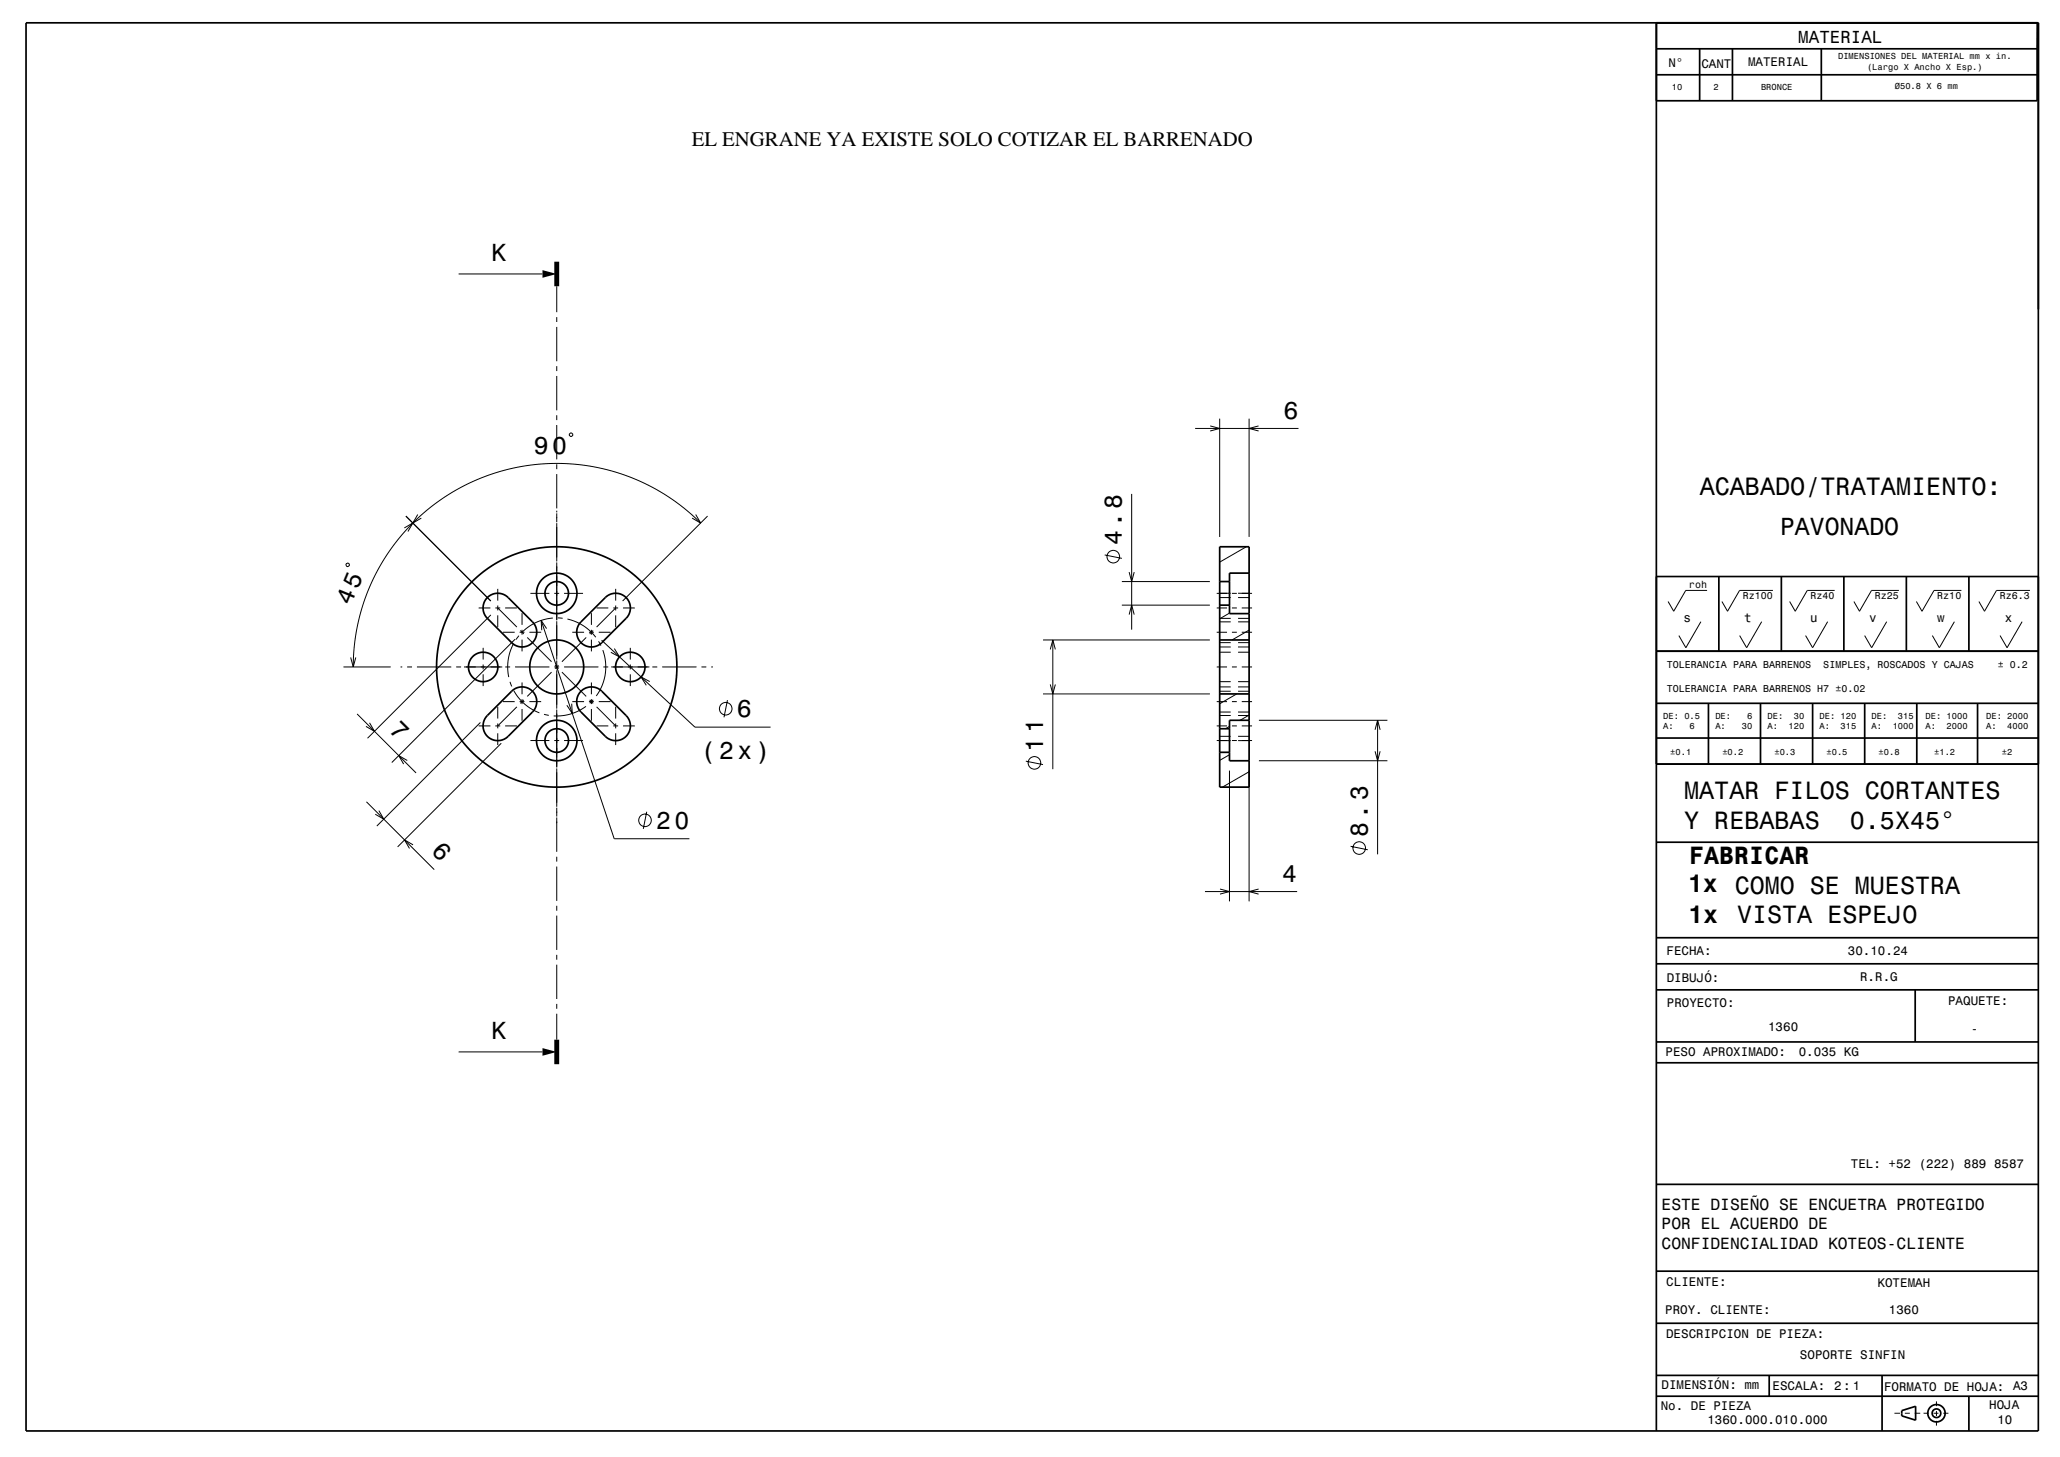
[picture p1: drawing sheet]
<svg xmlns="http://www.w3.org/2000/svg" width="420mm" height="297mm" viewBox="0 0 420 297" stroke-linecap="round" stroke-linejoin="round" font-family="sans-serif">
<g fill="none" stroke="#000" stroke-width=".2">
<path d="M93.5 55.8h17.1M113.5 58.3v5.3M113.5 64.6v1M113.5 66.6v7M113.5 74.6v1M113.5 76.6v7M113.5 84.6v1M113.5 86.6v7M113.5 94.6v1M113.5 96.6v7M116.1 88.5l.2-.2h.2l.3 .2v.2l-.3 .3h-.2l-.2-.3zM243.7 87.3h21"/>
<path d="M246.7 86.8l2 .5-2 .6M248.7 85.3v24.2M254.7 85.3v24.2M256.6 86.8l-1.9 .5 1.9 .6M70.6 114.9l.3-.1 .2 .1 .2 .3-.1 .2-.3 .1-.3-.1-.1-.3zM82.4 107.6l1.8-1-1 1.7M82.8 105.2l17.3 17.3M85.2 104.9l-1 1.7 1.7-1M113.5 104.1v.4M113.5 104.6v1.9M113.5 106.6v7.9M113.5 114.6v11.9"/>
<path d="M141.8 104.9l1 1.7-1.7-1M142.8 106.6l-2.3-2.2-2.8-2.2-4.9-3-2.7-1.3-2.8-1.1-2.8-.9-3-.7-2.9-.4-3-.3h-3l-3 .1-3.5 .5-2.7 .6-2.8 .8-2.9 1.1-2.9 1.3-2.6 1.5-2.7 1.8-2.2 1.6-2.3 2-2 2.1-2 2.3-1.9 2.6-1.6 2.5-1.4 2.7-1.3 3-1 2.8-.8 3.1-.5 3-.3 2.7-.2 3.4M144.3 105.2l-17.4 17.3M225.2 113.1l3.5 .7M228.7 118.6h18M230.2 116.6l.5 2 .5-2M230.7 100.7v27.7M254.1 111.5l-5.4 3.1M70 136h9.7M71.5 134l.5 2 .5-2M81.7 136h.3M83 136h1"/>
<path d="M85 136h7M93 136h1M94.6 136h7.8M97.6 123.9h2.4M98.5 132.1v2.4M98.5 135.5v1M98.5 137.5v2.4M100.1 125.3l-25.2 25.2M101 123.9h1M101.5 123.9l3.9 3.9M101.5 120v2.4M101.5 123.4v1"/>
<path d="M101.5 125.4v2.4M102.5 128.9h2.4M103 123.9h2.4M103 136h1M104 139l.3 .9M104.7 131.2a10 10 0 0 0-1 6.8M105 136h7M105 130.3l-25.1 25.1M105.8 129.6l-.6 .8M105.9 128.9h1M106.1 128.5l.7 .7M106.4 125v2.4"/>
<path d="M106.4 128.4v1M106.4 130.4v2.4M106.4 139.1v2.4M107.5 129.9l4.9 5M107.9 128.9h2.4M108.1 121h3.9M110.3 126.5l14.9 44.5h15.4M111.4 128.1l-1.1-1.6 .2 2M112.4 137l-4.9 5M112.7 126a10 10 0 0 0-6.2 2.8M113 136h1M113 121h1"/>
<path d="M113.2 135.6l.7 .7M113.5 126.6v7.9M113.5 134.6v1.9M113.5 136.6v7.9M113.7 126h1M113.9 135.6l-.7 .7M114.6 137l4.9 5M115 136h7M115 121h3.9M115.7 126.2a10 10 0 0 1 5.8 3.7M116.7 128.9h2.4M119.5 129.9l-4.9 5"/>
<path d="M120.1 128.9h1M120.6 125v2.4M120.6 128.4v1M120.6 130.4v2.4M120.6 139.1v2.4M120.9 128.5l-.7 .7M121.6 123.9h2.4M122 130.7l.5 .9M122.1 128.9h2.4M122.7 130.5l19 17.7h15.4M122.9 132.5a10 10 0 0 1-1.3 9.4M123 136h1"/>
<path d="M124.6 136h7.8M125 123.9h1M125.3 132.2l1 1.7-1.8-.9M125.5 123.9l-3.9 3.9M125.5 120v2.4M125.5 123.4v1M125.5 125.4v2.4M127 123.9h2.4M128.5 132.1v2.4M128.5 135.5v1M128.5 137.5v2.4M132.5 138.9l-1.8-.9 1.1 1.7"/>
<path d="M133 136h1M135 136h7M143 136h1M145 136h.4M212.7 130.5h34M214.1 139.5l.6 2 .5-2M214.1 132.4l.6-1.9 .5 1.9M214.7 130.5v26.3M228.7 123.4h18M230.2 125.3l.5-1.9 .5 1.9M248.1 136h2.1M248.1 123.9h2.1"/>
<path d="M248.1 128.9h2.1M248.7 126.1h2.2M248.7 121.8h2.2M248.7 131h2.2M248.7 126.8h2.2M248.7 139h2.2M248.7 133h2.2M248.7 131.9h2.2M250.7 125l-2 1.1M250.9 120.9l-2.8 .1M251.2 136h1M251.2 121h1"/>
<path d="M251.2 123.9h1M251.2 128.9h1M252.4 126.1h2.3M252.4 121.8h2.3M252.4 131h2.3M252.4 126.8h2.3M252.4 139h2.3M252.4 133h2.3M252.4 120.9l2.9 .1M252.4 131.9h2.3M253.2 136h2.1M253.2 123.9h2.1"/>
<path d="M253.2 128.9h2.1M254.7 128.4l-3.5 2.1M346.8 126.7l-3.1 5.3-1.4-2.4M348 120.4h-4.3l-2.5 4.2-1.1-2M359.2 126.7l-3.1 5.3-1.4-2.4M361.5 120.4h-6.8l-2.5 4.2-1.1-2M372.6 126.7l-3 5.3-1.5-2.4M374.1 120.4h-5.6l-2.5 4.2-1.1-2M384.7 126.7l-3.1 5.3-1.4-2.4M387.2 120.4h-5.6l-2.5 4.2-1.1-2M398.5 126.7l-3.1 5.3-1.4-2.4M399.9 120.4h-5.6l-2.4 4.2-1.2-2"/>
<path d="M412.3 126.7l-3.1 5.3-1.4-2.4M413.9 120.4h-6.8l-2.5 4.2-1.1-2M72.8 145.5l12 12.1M75.3 147.3l1 1.8-1.7-1M83 155l-1.7-1 1 1.8M97.6 148h2.4M98 147.3l-21.2 21.1M101 148h1M101.5 144.1v2.4M101.5 147.5v1M101.5 149.5v2.4M102.2 151.5l-21.1 21.1"/>
<path d="M102.5 143h2.4M103 148h2.4M104.8 140.8a10 10 0 0 0 5.2 4.5M105.4 144.1l-3.9 3.9M105.9 143h1M106.4 142.5v1M106.4 144.5v2.4M106.8 142.7l-.7 .7M107.9 143h2.4M108.1 151h3.9M110.9 145.6l1 .2M113 151h1"/>
<path d="M113.5 144.6v11.9M113.5 156.6v7.9M115 151h3.9M116.6 143.4l.1 2-1.1-1.6M116.7 143h2.4M119.5 144a10 10 0 0 1-6.6 1.9M120.1 143h1M120.2 142.7l.7 .7M120.6 142.5v1M120.6 144.5v2.4M120.9 142.6l-.7 .8M121.6 148h2.4"/>
<path d="M121.6 144.1l3.9 3.9M122.1 143h2.4M125 148h1M125.5 144.1v2.4M125.5 147.5v1M125.5 149.5v2.4M127 148h2.4M148.3 142.7l-.7 3.5M209.2 155.2l3.5 .7M212.7 141.5h34M248.1 151h2.8M248.1 148h2.1"/>
<path d="M248.1 143h2.1M248.7 140.9h2.2M248.7 145.1h2.2M248.7 145.9h2.2M248.7 150.1h2.2M248.7 140h2.2M250.7 148.1l-.8 .5M250.7 153.8l-2 1.2M250.7 157.1v26.6M251.2 151h1M251.2 148h1M251.2 143h1"/>
<path d="M252.1 141.5l-3.4 2M252.4 140.9h2.3M252.4 145.1h2.3M252.4 145.9h2.3M252.4 150.1h2.3M252.4 140h2.3M253.2 148h2.1M253.2 143h2.1M254.7 145.8l-1.9 1M254.7 157.3l-5.5 3.2M254.7 157.1v26.6M255.3 151h-2.9"/>
<path d="M256.7 155.1h26.2M256.7 146.8h26.2M280.4 153.1l.5 2 .5-2M280.4 148.8l.5-2 .5 2M280.9 146.8v27.4M74.7 163.4l13.8 13.9M77.2 165.2l1 1.8-1.7-1M84.2 172.2l-1.7-1 1 1.7M113.5 164.6v1.9M113.5 166.6v7M113.5 174.6v1M113.5 176.6v7"/>
<path d="M131.9 165.5l-.7 3.5M275.4 172.5l3.5 .7M113.5 184.6v1M113.5 186.6v7M113.5 194.6v1M113.5 196.6v7M245.7 181.7h18.8M248.7 181.2l2 .5-2 .6M256.6 181.2l-1.9 .5 1.9 .6M93.5 214.4h17.1M113.5 204.6v1M113.5 206.6v5.3"/>
<path d="M386.2 288.1h1.2M388.4 288.1h1M390.4 288.1h1.1M392.2 288.1h1M394.2 288.1h1M394.8 285.7v.9M394.8 287.6v1M394.8 289.6v1M396.2 288.1h1"/>
<circle cx="227" cy="113.5" r="1.28"/>
<circle cx="148" cy="144.5" r="1.28"/>
<circle cx="210.9" cy="155.5" r="1.28"/>
<circle cx="131.5" cy="167.2" r="1.28"/>
<circle cx="277.1" cy="172.9" r="1.28"/>
</g>
<g fill="none" stroke="#000" stroke-width=".35">
<path d="M5.3 4.7h410.3v287h-410.3zM337.7 4.7v287M337.7 15.2h77.6M337.7 9.9h77.6M346.5 9.9v10.6M353.2 9.9v10.6M371.3 9.9v10.6M415.3 9.9v10.6h-77.6M415.4 4.7l-.1 5.2M248.7 111.5h6v49h-6zM248.7 118.6h2M254.7 116.8h-4v8.3h4"/>
<path d="M337.7 117.5h77.9M350.4 117.5v15.2M363.2 117.5v15.2M375.9 117.5v15.2M388.7 117.5v15.2M401.4 117.5v15.2M99.3 121.8a3 3 0 0 1 4.3 0l5 5a3 3 0 0 1 0 4.2 3 3 0 0 1-4.3 0l-4.9-4.9a2.99 2.99 0 0 1-.1-4.3zM118.5 126.8l4.9-5a3 3 0 0 1 4.2 0 3 3 0 0 1 0 4.3l-4.9 4.9a3 3 0 0 1-4.2 0 3 3 0 0 1 0-4.2zM248.7 130.5h6M248.7 123.4h2M337.7 132.7h77.9M104.3 140.9a3 3 0 0 1 4.3 0 3 3 0 0 1 0 4.2l-5 5a3 3 0 0 1-4.2 0 3 3 0 0 1 0-4.2z"/>
<path d="M118.4 140.9a3 3 0 0 1 4.3 0l4.9 5a3 3 0 0 1 0 4.2 3 3 0 0 1-4.2 0l-4.9-5a2.99 2.99 0 0 1-.1-4.2zM248.7 148.6h2M248.7 153.4h2M248.7 141.5h6M254.7 146.8h-4v8.3h4M337.7 155.8h77.9M337.7 143.4h77.9M337.7 150.4h77.9M348.3 143.4v12.4M358.9 143.4v12.4M369.6 143.4v12.4M380.2 143.4v12.4"/>
<path d="M390.8 143.4v12.4M403.2 143.4v12.4M337.7 171.7h77.9M337.7 191.2h77.9M337.7 196.5h77.9M337.7 201.8h77.9M337.7 216.6h77.9M337.7 212.4h77.9M390.5 201.8v10.6M337.7 259.1h77.9M337.7 241.4h77.9M337.7 269.7h77.9"/>
<path d="M337.7 284.6h77.9M337.7 280.4h77.9M360.7 280.4v4.2M383.7 280.4v11.3M387.7 287.5l2.9-.8v2.8l-2.9-.9zM401.4 284.6v7.1"/>
<circle cx="98.5" cy="136" r="3"/>
<circle cx="113.5" cy="136" r="24.5"/>
<circle cx="113.5" cy="121" r="4.1"/>
<circle cx="113.5" cy="121" r="2.4"/>
<circle cx="113.5" cy="136" r="5.5"/>
<circle cx="128.5" cy="136" r="3"/>
<circle cx="113.5" cy="151" r="4.1"/>
<circle cx="113.5" cy="151" r="2.4"/>
<circle cx="394.8" cy="288.1" r=".88"/>
<circle cx="394.8" cy="288.1" r="1.77"/>
</g>
<path d="M113.5 53.3v5M113.5 211.9v5" fill="none" stroke="#000" stroke-width="1" stroke-linecap="butt"/>
<g fill="#000">
<path d="M110.6 55.1l2.9 .7-2.9 .8z" fill-rule="evenodd"/>
<path d="M110.6 213.7l2.9 .7-2.9 .8z" fill-rule="evenodd"/>
</g>
<g font-size="5.1">
<text x="346.5" y="100.8">ACABADO/TRATAMIENTO:</text>
<text x="79.2" y="149.1" transform="rotate(45 79.2 149.1)">7</text>
<text x="343.4" y="162.8">MATAR FILOS CORTANTES</text>
<text x="87.8" y="173.7" transform="rotate(45 87.8 173.7)">6</text>
<text x="343.4" y="168.9">Y REBABAS</text>
<text x="377.2" y="168.9">0.5X45°</text>
<text x="344.4" y="176.2">FABRICAR</text>
<text x="344.1" y="181.8">1x COMO SE MUESTRA</text>
<text x="344.2" y="188.1">1x</text>
<text x="354.2" y="188.2">VISTA ESPEJO</text>
</g>
<g font-size="5">
<text x="100.2" y="53.2">K</text>
<text x="261.7" y="85.3">6</text>
<text x="108.8" y="92.5">90</text>
<text x="228.7" y="111.2" transform="rotate(-90 228.7 111.2)">4.8</text>
<text x="362.9" y="109">PAVONADO</text>
<text x="71.5" y="123.6" transform="rotate(-68 71.5 123.6)">45</text>
<text x="150.2" y="146.2">6</text>
<text x="142.9" y="154.7">(2x)</text>
<text x="212.7" y="153.2" transform="rotate(-90 212.7 153.2)">11</text>
<text x="133.8" y="169">20</text>
<text x="278.9" y="170.6" transform="rotate(-90 278.9 170.6)">8.3</text>
<text x="261.4" y="179.7">4</text>
<text x="100.2" y="211.8">K</text>
</g>
<text font-size="4.2" x="141" y="29.7">EL ENGRANE YA EXISTE SOLO COTIZAR EL BARRENADO</text>
<text font-size="3.6" x="366.7" y="8.8">MATERIAL</text>
<g font-size="3.3">
<text x="338.8" y="246.6">ESTE DISEÑO SE ENCUETRA PROTEGIDO</text>
<text x="338.8" y="250.5">POR EL ACUERDO DE</text>
<text x="338.8" y="254.5">CONFIDENCIALIDAD KOTEOS-CLIENTE</text>
</g>
<g font-size="2.6">
<text x="343.2" y="126.7">s</text>
<text x="355.6" y="126.7">t</text>
<text x="369.1" y="126.7">u</text>
<text x="381.1" y="126.7">v</text>
<text x="394.9" y="126.7">w</text>
<text x="408.7" y="126.7">x</text>
<text x="339.8" y="194.6">FECHA:</text>
<text x="376.8" y="194.7">30.10.24</text>
<text x="339.8" y="200.2">DIBUJÓ:</text>
<text x="379.3" y="199.9">R.R.G</text>
<text x="339.8" y="205.3">PROYECTO:</text>
<text x="397.2" y="204.9">PAQUETE:</text>
<text x="339.6" y="215.2">PESO APROXIMADO:</text>
<text x="360.5" y="210.2">1360</text>
<text x="366.7" y="215.2">0.035 KG</text>
<text x="401.9" y="210.6">-</text>
<text x="377.4" y="238">TEL: +52 (222) 889</text>
<text x="406.6" y="238">8587</text>
<text x="339.7" y="262.1">CLIENTE:</text>
<text x="382.8" y="262.3">KOTEMAH</text>
<text x="339.5" y="267.8">PROY. CLIENTE:</text>
<text x="385.1" y="267.8">1360</text>
<text x="339.7" y="272.8">DESCRIPCION DE PIEZA:</text>
<text x="367" y="277.1">SOPORTE SINFIN</text>
<text x="338.6" y="287.3">No. DE PIEZA</text>
<text x="338.8" y="283.2">DIMENSIÓN: mm</text>
<text x="361.4" y="283.3">ESCALA:</text>
<text x="373.9" y="283.3">2:1</text>
<text x="384.1" y="283.5">FORMATO DE HOJA: A3</text>
<text x="405.6" y="287.2">HOJA</text>
<text x="348.1" y="290.4">1360.000.010.000</text>
<text x="407.2" y="290.3">10</text>
</g>
<g font-size="2.5">
<text x="340.2" y="13.7">N°</text>
<text x="346.9" y="13.8">CANT</text>
<text x="356.4" y="13.5">MATERIAL</text>
</g>
<g font-size="2">
<text x="344.4" y="119.9">roh</text>
<text x="355.3" y="122.2">Rz100</text>
<text x="369.1" y="122.2">Rz40</text>
<text x="382.2" y="122.2">Rz25</text>
<text x="395" y="122.2">Rz10</text>
<text x="407.7" y="122.2">Rz6.3</text>
<text x="339.8" y="136.1">TOLERANCIA PARA BARRENOS</text>
<text x="371.7" y="136.1">SIMPLES, ROSCADOS Y CAJAS</text>
<text x="407.3" y="136.1">± 0.2</text>
<text x="339.8" y="141">TOLERANCIA PARA BARRENOS H7 ±0.02</text>
</g>
<g font-size="1.8">
<text x="374.8" y="12">DIMENSIONES DEL MATERIAL mm x in.</text>
<text x="380.7" y="14.2">(Largo X Ancho X Esp.)</text>
<text x="340.9" y="18.4">10</text>
<text x="349.3" y="18.4">2</text>
<text x="359" y="18.4">BRONCE</text>
<text x="386.3" y="18.2">Ø50.8 X 6 mm</text>
<text x="339.1" y="146.5">DE: 0.5</text>
<text x="339.1" y="148.6">A:</text>
<text x="344.5" y="148.6">6</text>
<text x="349.7" y="146.5">DE:</text>
<text x="349.7" y="148.6">A:</text>
<text x="355.1" y="148.6">30</text>
<text x="356.2" y="146.5">6</text>
<text x="360.4" y="146.5">DE:</text>
<text x="360.4" y="148.6">A:</text>
<text x="364.7" y="148.6">120</text>
<text x="365.7" y="146.5">30</text>
<text x="371" y="146.5">DE: 120</text>
<text x="371" y="148.6">A:</text>
<text x="375.3" y="148.6">315</text>
<text x="381.6" y="146.5">DE:</text>
<text x="381.6" y="148.6">A:</text>
<text x="385.9" y="148.6">1000</text>
<text x="387" y="146.5">315</text>
<text x="392.6" y="146.5">DE: 1000</text>
<text x="392.6" y="148.6">A:</text>
<text x="396.9" y="148.6">2000</text>
<text x="405" y="146.5">DE: 2000</text>
<text x="405" y="148.6">A:</text>
<text x="409.3" y="148.6">4000</text>
<text x="340.5" y="153.9">±0.1</text>
<text x="351.2" y="153.9">±0.2</text>
<text x="361.8" y="153.9">±0.3</text>
<text x="372.4" y="153.9">±0.5</text>
<text x="383" y="153.9">±0.8</text>
<text x="394.3" y="153.9">±1.2</text>
<text x="408.1" y="153.9">±2</text>
</g>
</svg>
